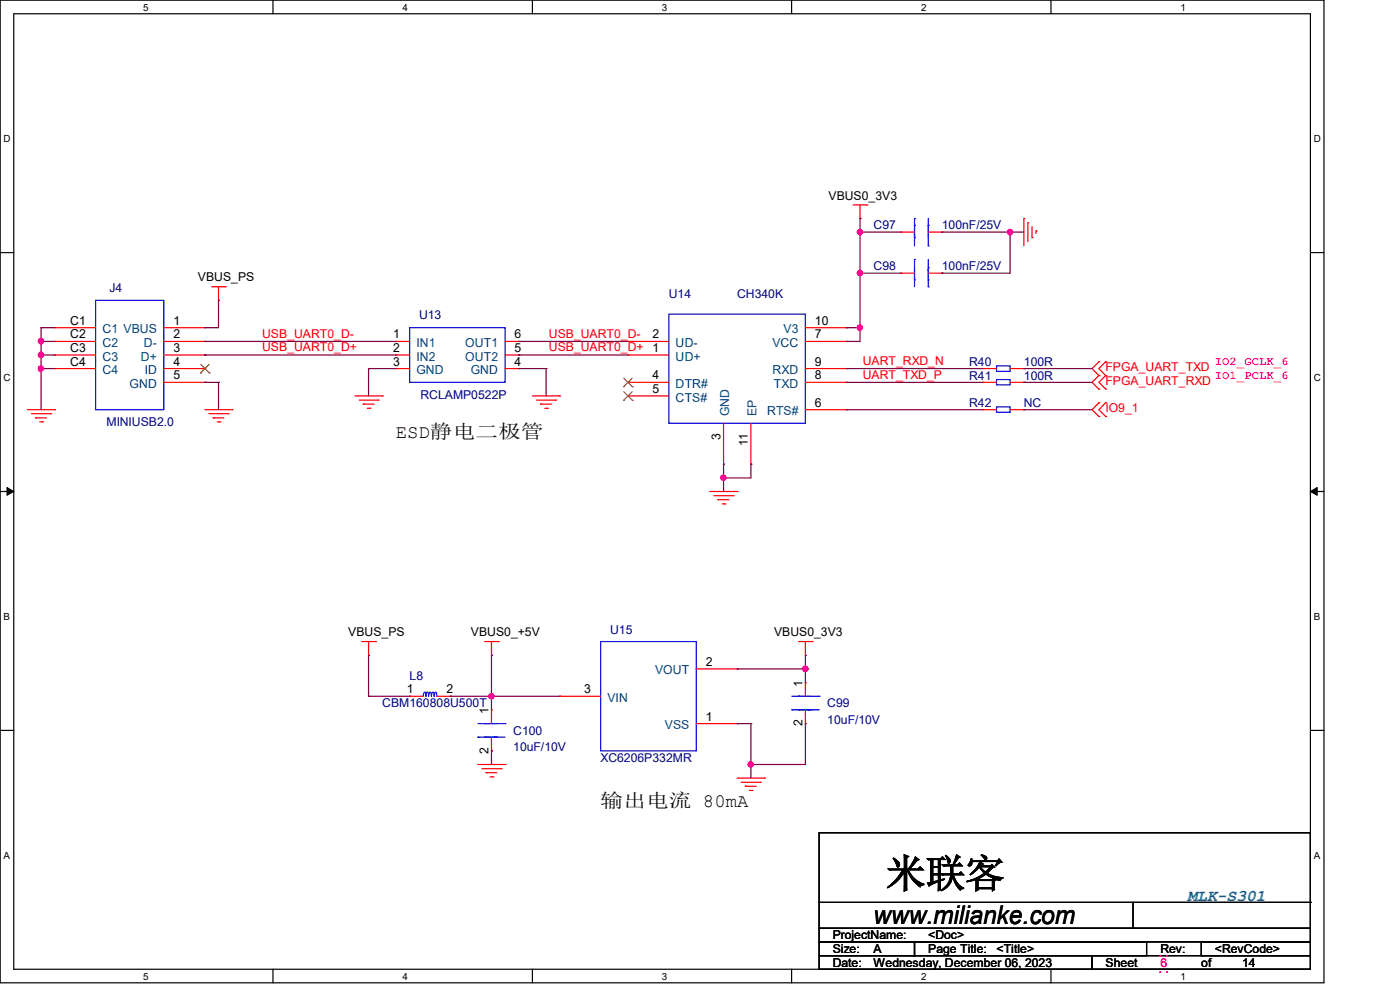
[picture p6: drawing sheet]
<svg xmlns="http://www.w3.org/2000/svg" width="297mm" height="210mm" viewBox="0 0 297 210" stroke-linecap="round" stroke-linejoin="round" font-family="sans-serif">
<path d="M0 0h280.9v208.5h-280.9zM2.9 2.9h275.1v202.7h-275.1z" fill="none" stroke="#000" stroke-width=".25"/>
<g fill="#fff">
<path d="M30.4 .3h1.1v2.4h-1.1z"/>
<path d="M30.4 205.9h1.1v2.3h-1.1z"/>
</g>
<path d="M57.9 0v2.9M57.9 205.6v2.9" fill="none" stroke="#000" stroke-width=".25"/>
<g fill="#fff">
<path d="M85.4 .3h1.1v2.4h-1.1z"/>
<path d="M85.4 205.9h1.1v2.3h-1.1z"/>
</g>
<path d="M112.9 0v2.9M112.9 205.6v2.9" fill="none" stroke="#000" stroke-width=".25"/>
<g fill="#fff">
<path d="M140.4 .3h1.2v2.4h-1.2z"/>
<path d="M140.4 205.9h1.2v2.3h-1.2z"/>
</g>
<path d="M167.9 0v2.9M167.9 205.6v2.9" fill="none" stroke="#000" stroke-width=".25"/>
<g fill="#fff">
<path d="M195.4 .3h1.2v2.4h-1.2z"/>
<path d="M195.4 205.9h1.2v2.3h-1.2z"/>
</g>
<path d="M223 0v2.9M223 205.6v2.9" fill="none" stroke="#000" stroke-width=".25"/>
<g fill="#fff">
<path d="M250.4 .3h1.2v2.4h-1.2z"/>
<path d="M250.4 205.9h1.2v2.3h-1.2z"/>
<path d="M.8 28.2h1.4v2.4h-1.4z"/>
<path d="M278.7 28.2h1.5v2.4h-1.5z"/>
<path d="M.8 78.9h1.4v2.3h-1.4z"/>
<path d="M278.7 78.9h1.5v2.3h-1.5z"/>
</g>
<path d="M0 53.6h2.9M278 53.6h2.9" fill="none" stroke="#000" stroke-width=".25"/>
<g fill="#fff">
<path d="M.8 129.6h1.3v2.3h-1.3z"/>
<path d="M278.7 129.6h1.4v2.3h-1.4z"/>
</g>
<path d="M0 104.3h2.9M278 104.3h2.9" fill="none" stroke="#000" stroke-width=".25"/>
<path d="M1.5 103.4l1.4 .9-1.4 .8zM278 104.3l1.4-.9v1.7z" fill="#000" stroke="#000" stroke-width=".21"/>
<g fill="#fff">
<path d="M.8 180.3h1.3v2.3h-1.3z"/>
<path d="M278.7 180.3h1.4v2.3h-1.4z"/>
</g>
<g fill="none" stroke="#000" stroke-width=".25">
<path d="M0 154.9h2.9M278 154.9h2.9M173.8 176.7h104.2v20.2h-104.2zM173.8 196.9h104.2v2.9h-104.2zM173.8 199.8h20.2v2.9h-20.2zM173.8 191.4h104.2M194 199.8h49.2v2.9h-49.2zM240.4 196.9h.1M240.4 191.4v5.5M254.8 199.8h23.2v2.9h-23.2zM278 191.4h.1M173.8 202.7h57.9v2.9h-57.9z"/>
<path d="M231.7 202.7h46.3v2.9h-46.3z"/>
</g>
<g fill="none" stroke="#f00" stroke-width=".25">
<path d="M181 43.5h2.9M182.5 46.4h.1M182.5 43.5v2.9M183.9 43.5h.1M217.2 46.4h.1M217.2 46.4v5.8M218.1 47.2h.1M218.1 47.2v4.1M218.9 50.4h.1M218.9 48.1v2.3M219.8 49h.1M219.8 49v.5"/>
<path d="M44.9 60.8h2.9M46.4 63.7h.1M46.4 60.8v2.9M47.8 60.8h.1M233.1 76.8h.1M233.1 79.7h.1M233.1 76.8l-1.4 1.4 1.4 1.5M233.1 79.7l-1.4 1.4 1.4 1.4M234.6 79.7h.1M234.6 76.8h.1M234.6 76.8l-1.5 1.4 1.5 1.5M234.6 79.7l-1.5 1.4 1.5 1.4"/>
<path d="M5.8 86.9h5.8M6.7 87.8h4.1M7.5 88.6h.1M7.5 88.6h2.4M8.4 89.5h.6M9 89.5h.1M10.8 87.8h.1M11.6 86.9h.1M43.5 86.9h5.7M44.3 87.8h4.1M45.2 88.6h.1M45.2 88.6h2.3"/>
<path d="M46.1 89.5h.6M46.7 89.5h.1M48.4 87.8h.1M49.2 86.9h.1M75.3 84h5.8M76.2 84.9h4M77 85.7h.1M77 85.7h2.4M77.9 86.6h.6M78.5 86.6h.1M80.2 84.9h.1M81.1 84h.1"/>
<path d="M112.9 84h5.8M113.8 84.9h4.1M114.7 85.7h.1M114.7 85.7h2.3M115.6 86.6h.5M116.1 86.6h.1M117.9 84.9h.1M118.7 84h.1M233.1 85.4h.1M233.1 88.3h.1M233.1 82.5h.1M233.1 85.4l-1.4 1.5 1.4 1.4"/>
<path d="M234.6 88.3h.1M234.6 85.4h.1M234.6 82.5h.1M234.6 85.4l-1.5 1.5 1.5 1.4M150.6 104.3h5.8M151.5 105.2h4M152.3 106h.1M152.3 106h2.3M153.2 106.9h.6M153.8 106.9h.1M155.5 105.2h.1M156.4 104.3h.1"/>
<path d="M76.8 136.1h2.9M78.2 139h.1M78.2 136.1v2.9M79.7 136.1h.1M102.8 136.1h2.9M104.3 139h.1M104.3 136.1v2.9M105.7 136.1h.1M169.4 136.1h2.9M170.9 139h.1M170.9 136.1v2.9M172.3 136.1h.1"/>
<path d="M101.4 162.2h5.7M102.2 163.1h4.1M103.1 163.9h.1M103.1 163.9h2.3M104 164.8h.6M104.6 164.8h.1M106.3 163.1h.1M107.1 162.2h.1M156.4 165.1h5.8M157.3 165.9h4M158.1 166.8h.1M158.1 166.8h2.3"/>
<path d="M159 167.7h.6M159.6 167.7h.1M161.3 165.9h.1M162.2 165.1h.1"/>
</g>
<path d="M246 202.6h.3v.3h-.3zM247.4 202.6h.4v.3h-.4zM247.4 206h.4v.4h-.4zM246 206h.3v.4h-.3z" fill-rule="evenodd" fill="#f0f"/>
<path d="M173.8 176.7h104.2v20.2h-104.2zM173.8 196.9h104.2v2.9h-104.2zM173.8 199.8h20.2v2.9h-20.2zM173.8 191.4h104.2M194 199.8h49.2v2.9h-49.2zM240.4 196.9h.1M240.4 191.4v5.5M254.8 199.8h23.2v2.9h-23.2zM278 191.4h.1M173.8 202.7h57.9v2.9h-57.9zM231.7 202.7h46.3v2.9h-46.3z" fill="none" stroke="#000" stroke-width=".25"/>
<path d="M246 202.6h.3v.3h-.3zM247.4 202.6h.4v.3h-.4zM247.4 206h.4v.4h-.4zM246 206h.3v.4h-.3z" fill-rule="evenodd" fill="#f0f"/>
<path d="M173.8 176.7h104.2v20.2h-104.2zM173.8 196.9h104.2v2.9h-104.2zM173.8 199.8h20.2v2.9h-20.2zM173.8 191.4h104.2M194 199.8h49.2v2.9h-49.2zM240.4 196.9h.1M240.4 191.4v5.5M254.8 199.8h23.2v2.9h-23.2zM278 191.4h.1M173.8 202.7h57.9v2.9h-57.9zM231.7 202.7h46.3v2.9h-46.3z" fill="none" stroke="#000" stroke-width=".25"/>
<path d="M246 202.6h.3v.3h-.3zM247.4 202.6h.4v.3h-.4zM247.4 206h.4v.4h-.4zM246 206h.3v.4h-.3z" fill-rule="evenodd" fill="#f0f"/>
<g fill="none" stroke="#00f" stroke-width=".25">
<path d="M194 47.8h.1M194 50.4h.1M194 46.4h.1M194 59.4h.1M194 55h.1M194 46.4v5.8M194 55v5.8M196.9 47.8h.1M196.9 52.2h.1M196.9 59.4h.1M196.9 56.8h.1M196.9 46.4v5.8"/>
<path d="M196.9 55v5.8M20.3 63.7h14.5v23.2h-14.5zM86.9 69.5h20.2v11.6h-20.2zM141.9 66.6h29v23.2h-29zM196.9 60.8h.1M211.4 77.6h2.9v1.2h-2.9zM211.4 80.5h2.9v1.2h-2.9zM211.4 86.3h2.9v1.2h-2.9zM127.4 136.1h20.3v23.2h-20.3zM89.8 147.7l.3-.9 .2 .3 .1 .6 .3-.9 .2 .3v.6l.3-.9 .3 .3v.6l.3-.9 .3 .3v.6l.2-.7 .2-.1 .2 .8M101.4 156.4h.1M101.4 153.5h5.7"/>
<path d="M101.4 156.4h5.7M102.8 153.5h.1M102.8 156.4h.1M105.4 156.4h.1M107.1 153.5h.1M168 150.6h.1M168 147.7h5.8M168 150.6h5.8M169.4 147.7h.1M169.4 150.6h.1M172 150.6h.1M173.8 147.7h.1"/>
</g>
<g fill="none" stroke="#f00" stroke-width=".25">
<path d="M191.1 49.2h.1M191.1 58h.1M191.1 49.2h2.9M191.1 58h2.9M196.9 49.2h2.9M196.9 58h2.9M199.8 49.2h.1M199.8 58h.1M11.6 69.5h.1M11.6 72.4h.1M11.6 75.3h.1M11.6 78.2h.1"/>
<path d="M11.6 78.2h8.7M11.6 69.5h8.7M11.6 72.4h8.7M11.6 75.3h8.7M34.8 78.2h8.7M34.8 69.5h8.7M34.8 72.4h8.7M34.8 75.3h8.7M43.5 69.5h.1M43.5 72.4h.1M43.5 75.3h.1M43.5 78.2h.1"/>
<path d="M84 72.4h.1M84 75.3h.1M84 78.2h.1M84 78.2h2.9M84 72.4h2.9M84 75.3h2.9M107.1 78.2h3M107.1 72.4h3M107.1 75.3h3M110.1 78.2h.1M110.1 75.3h.1M110.1 72.4h.1"/>
<path d="M133.2 75.3h.1M133.2 72.4h.1M133.2 72.4h8.7M133.2 75.3h8.7M170.9 78.2h8.6M170.9 69.5h8.6M170.9 72.4h8.6M179.5 69.5h.1M179.5 78.2h.1M179.5 72.4h.1M208.5 78.2h.1M208.5 78.2h2.9"/>
<path d="M214.3 78.2h2.9M217.2 78.2h.1M34.8 81.1h8.7M43.5 81.1h.1M133.2 81.1h.1M133.2 84h.1M133.2 81.1h8.7M133.2 84h8.7M153.5 98.5h.1M153.5 89.8v8.7M159.3 98.5h.1M159.3 89.8v8.7"/>
<path d="M170.9 81.1h8.6M170.9 86.9h8.6M179.5 81.1h.1M179.5 86.9h.1M208.5 81.1h.1M208.5 86.9h.1M208.5 81.1h2.9M208.5 86.9h2.9M214.3 81.1h2.9M214.3 86.9h2.9M217.2 81.1h.1M217.2 86.9h.1"/>
<path d="M86.9 147.7h.1M86.9 147.7h2.9M92.7 147.7h2.9M95.6 147.7h.1M104.3 150.6h.1M104.3 159.3h.1M104.3 150.6v2.9M104.3 156.4v2.9M118.7 147.7h.1M118.7 147.7h8.7M147.7 141.9h8.7M147.7 153.5h8.7"/>
<path d="M156.4 141.9h.1M156.4 153.5h.1M170.9 144.8h.1M170.9 153.5h.1M170.9 144.8v2.9M170.9 150.6v2.9"/>
</g>
<path d="M42.5 79.1h.1M42.6 77.3l1.8 1.8M44.4 77.3l-1.9 1.8M44.4 79.1h.1M132.3 82h.1M132.3 84.9h.1M132.3 80.2l1.9 1.8M132.3 83.1l1.9 1.8M134.1 80.2l-1.8 1.8M134.1 83.1l-1.8 1.8M134.2 82h.1M134.2 84.9h.1" fill="none" stroke="#804000" stroke-width=".21"/>
<g fill="none" stroke="#800040" stroke-width=".25">
<path d="M182.5 46.4h.1M182.5 49.2h.1M182.5 58h.1M182.5 46.4v26h-3M182.5 49.2h8.6M182.5 58h8.6M199.8 49.2h.1M199.8 58h.1M199.8 49.2h17.4M214.3 49.2h.1M214.3 49.2v8.8h-14.5M8.7 78.2h.1"/>
<path d="M8.7 69.5h.1M8.7 72.4h.1M8.7 75.3h.1M8.7 69.5h2.9M8.7 72.4h2.9M8.7 75.3h2.9M8.7 78.2h2.9M8.7 69.5v17.4M43.5 72.4h.1M43.5 69.5h.1M43.5 75.3h.1M43.5 72.4h40.5"/>
<path d="M43.5 75.3h40.5M46.4 63.7h.1M46.4 63.7v5.8h-2.9M78.2 78.2h.1M78.2 78.2h5.8M78.2 78.2v5.8M110.1 78.2h.1M110.1 72.4h.1M110.1 75.3h.1M110.1 72.4h23.1M110.1 75.3h23.1M110.1 78.2h5.8"/>
<path d="M115.9 78.2h.1M115.9 78.2v5.8M179.5 69.5h.1M179.5 72.4h.1M179.5 78.2h.1M179.5 69.5h3M179.5 78.2h29M182.5 69.5h.1M217.2 78.2h.1M217.2 78.2h14.5M43.5 81.1h.1M43.5 81.1h2.9"/>
<path d="M46.4 81.1h.1M46.4 81.1v5.8M153.5 98.5h.1M153.5 98.5v5.8M159.3 98.5h.1M159.3 98.5v2.9h-5.8M179.5 86.9h.1M179.5 81.1h.1M179.5 81.1h29M179.5 86.9h29M217.2 86.9h.1M217.2 81.1h.1"/>
<path d="M217.2 81.1h14.5M217.2 86.9h14.5M153.5 101.4h.1M78.2 139h.1M78.2 139v8.7M104.3 139h.1M104.3 139v11.6M170.9 139h.1M170.9 139v5.8M78.2 147.7h.1M78.2 147.7h8.7M95.6 147.7h.1"/>
<path d="M95.6 147.7h23.1M104.3 147.7h.1M104.3 159.3h.1M104.3 159.3v2.9M156.4 153.5h.1M156.4 141.9h.1M156.4 153.5h2.9M156.4 141.9h14.5M159.3 153.5h.1M159.3 153.5v11.6M170.9 141.9h.1M170.9 153.5h.1"/>
<path d="M170.9 153.5v8.7h-11.6M159.3 162.2h.1"/>
</g>
<g fill="#f0f" stroke="#f0f" stroke-width=".25">
<circle cx="182.4" cy="69.5" r=".56"/>
<circle cx="182.4" cy="57.9" r=".56"/>
<circle cx="182.4" cy="49.2" r=".56"/>
<circle cx="214.3" cy="49.2" r=".56"/>
<circle cx="153.4" cy="101.3" r=".56"/>
<circle cx="8.7" cy="78.2" r=".56"/>
<circle cx="8.7" cy="72.4" r=".56"/>
<circle cx="8.7" cy="75.3" r=".56"/>
<circle cx="159.2" cy="162.2" r=".56"/>
<circle cx="170.8" cy="141.9" r=".56"/>
<circle cx="104.3" cy="147.7" r=".56"/>
</g>
<text font-size="8.4" x="188" y="188.2">米联客</text>
<text font-size="5.5" x="185.3" y="196">www.milianke.com</text>
<g font-size="4">
<text x="84" y="93">ESD静电二极管</text>
<text x="127.4" y="171.2">输出电流 80mA</text>
</g>
<text font-size="3.5" fill="#008080" x="251.9" y="191.2">MLK-S301</text>
<g font-size="2.6">
<text x="175.8" y="42.3">VBUS0_3V3</text>
<text x="42" y="59.7">VBUS_PS</text>
<text x="14.9" y="68.9">C1</text>
<text x="14.9" y="71.8">C2</text>
<text x="36.8" y="68.9">1</text>
<text x="36.8" y="71.8">2</text>
<text x="83.4" y="71.8">1</text>
<text x="109.2" y="71.8">6</text>
<text x="138.4" y="71.8">2</text>
<text x="172.9" y="68.9">10</text>
<text x="172.9" y="71.8">7</text>
<text x="14.9" y="74.7">C3</text>
<text x="14.9" y="77.6">C4</text>
<text x="36.8" y="74.7">3</text>
<text x="36.8" y="77.6">4</text>
<text x="83.4" y="74.7">2</text>
<text x="83.4" y="77.6">3</text>
<text x="109.2" y="77.6">4</text>
<text x="109.2" y="74.7">5</text>
<text x="138.4" y="74.7">1</text>
<text x="172.9" y="77.6">9</text>
<text x="36.8" y="80.5">5</text>
<text x="138.4" y="80.5">4</text>
<text x="138.4" y="83.4">5</text>
<text x="172.9" y="80.5">8</text>
<text x="172.9" y="86.3">6</text>
<text x="152.9" y="93.3" transform="rotate(-90 152.9 93.3)">3</text>
<text x="158.7" y="94.7" transform="rotate(-90 158.7 94.7)">11</text>
<text x="73.9" y="135">VBUS_PS</text>
<text x="99.9" y="135">VBUS0_+5V</text>
<text x="164.2" y="135">VBUS0_3V3</text>
<text x="149.7" y="141.3">2</text>
<text x="86.3" y="147.1">1</text>
<text x="94.7" y="147.1">2</text>
<text x="124" y="147.1">3</text>
<text x="170.2" y="145.7" transform="rotate(-90 170.2 145.7)">1</text>
<text x="103.6" y="151.5" transform="rotate(-90 103.6 151.5)">1</text>
<text x="149.7" y="152.9">1</text>
<text x="170.2" y="154" transform="rotate(-90 170.2 154)">2</text>
<text x="103.6" y="159.8" transform="rotate(-90 103.6 159.8)">2</text>
<text x="176.7" y="199.3">ProjectName:</text>
<text x="176.7" y="202.1">Size:</text>
<text x="185.3" y="202.1">A</text>
<text x="196.9" y="202.1">Page Title:</text>
<text x="196.9" y="199.3">&lt;Doc&gt;</text>
<text x="211.4" y="202.1">&lt;Title&gt;</text>
<text x="246.2" y="202.1">Rev:</text>
<text x="257.7" y="202.1">&lt;RevCode&gt;</text>
<text x="176.7" y="205.1">Date:</text>
<text x="185.3" y="205.1">Wednesday, December 06, 2023</text>
<text x="234.6" y="205.1">Sheet</text>
<text x="254.8" y="205.1">of</text>
<text x="263.5" y="205.1">14</text>
</g>
<g font-size="2.6" fill="#000080">
<text x="185.3" y="48.7">C97</text>
<text x="199.8" y="48.7">100nF/25V</text>
<text x="185.3" y="57.4">C98</text>
<text x="199.8" y="57.4">100nF/25V</text>
<text x="23.2" y="62">J4</text>
<text x="141.9" y="63.2">U14</text>
<text x="156.4" y="63.2">CH340K</text>
<text x="88.9" y="67.8">U13</text>
<text x="205.6" y="77.6">R40</text>
<text x="217.2" y="77.6">100R</text>
<text x="205.6" y="80.5">R41</text>
<text x="217.2" y="80.5">100R</text>
<text x="89.2" y="84.6">RCLAMP0522P</text>
<text x="205.6" y="86.3">R42</text>
<text x="217.2" y="86.3">NC</text>
<text x="22.6" y="90.4">MINIUSB2.0</text>
<text x="129.5" y="134.4">U15</text>
<text x="86.9" y="144.2">L8</text>
<text x="81.1" y="150">CBM160808U500T</text>
<text x="108.9" y="155.8">C100</text>
<text x="175.5" y="150">C99</text>
<text x="175.5" y="153.5">10uF/10V</text>
<text x="108.9" y="159.3">10uF/10V</text>
<text x="127.4" y="161.6">XC6206P332MR</text>
</g>
<g font-size="2.6" fill="#004080">
<text x="21.7" y="70.7">C1 VBUS</text>
<text x="166.2" y="70.7">V3</text>
<text x="21.7" y="73.6">C2</text>
<text x="21.7" y="76.5">C3</text>
<text x="29.9" y="76.5">D+</text>
<text x="30.5" y="73.6">D-</text>
<text x="88.3" y="73.6">IN1</text>
<text x="88.3" y="76.5">IN2</text>
<text x="98.7" y="76.5">OUT2</text>
<text x="98.7" y="73.6">OUT1</text>
<text x="143.3" y="76.5">UD+</text>
<text x="143.3" y="73.6">UD-</text>
<text x="163.9" y="73.6">VCC</text>
<text x="21.7" y="79.4">C4</text>
<text x="27.5" y="82.3">GND</text>
<text x="30.7" y="79.4">ID</text>
<text x="88.3" y="79.4">GND</text>
<text x="99.9" y="79.4">GND</text>
<text x="143.3" y="82.3">DTR#</text>
<text x="163.9" y="79.4">RXD</text>
<text x="164.2" y="82.3">TXD</text>
<text x="143.3" y="85.2">CTS#</text>
<text x="154.7" y="88.3" transform="rotate(-90 154.7 88.3)">GND</text>
<text x="160.5" y="88.3" transform="rotate(-90 160.5 88.3)">EP</text>
<text x="162.7" y="88.1">RTS#</text>
<text x="139" y="143.1">VOUT</text>
<text x="128.9" y="148.9">VIN</text>
<text x="141.1" y="154.7">VSS</text>
</g>
<g font-size="2.6" fill="#f00">
<text x="55.6" y="71.6">USB_UART0_D-</text>
<text x="116.5" y="71.6">USB_UART0_D-</text>
<text x="55.6" y="74.5">USB_UART0_D+</text>
<text x="116.5" y="74.5">USB_UART0_D+</text>
<text x="183" y="77.4">UART_RXD_N</text>
<text x="183" y="80.3">UART_TXD_P</text>
<text x="234.6" y="78.8">FPGA_UART_TXD</text>
<text x="234.6" y="81.7">FPGA_UART_RXD</text>
<text x="234.6" y="87.5">IO9_1</text>
</g>
<g font-size="2.6" fill="#f0f">
<text x="257.7" y="77.4">IO2_GCLK_6</text>
<text x="257.7" y="80.3">IO1_PCLK_6</text>
<text x="246.2" y="205.1">6</text>
</g>
<g font-size="2.1">
<text x="30.4" y="2.2">5</text>
<text x="85.4" y="2.2">4</text>
<text x="140.4" y="2.2">3</text>
<text x="195.4" y="2.2">2</text>
<text x="250.4" y="2.2">1</text>
<text x=".8" y="30.1">D</text>
<text x="278.7" y="30.1">D</text>
<text x=".8" y="80.8">C</text>
<text x="278.7" y="80.8">C</text>
<text x=".8" y="131.5">B</text>
<text x="278.7" y="131.5">B</text>
<text x=".8" y="182.2">A</text>
<text x="278.7" y="182.2">A</text>
<text x="30.4" y="207.8">5</text>
<text x="85.4" y="207.8">4</text>
<text x="140.4" y="207.8">3</text>
<text x="195.4" y="207.8">2</text>
<text x="250.4" y="207.8">1</text>
</g>
</svg>
